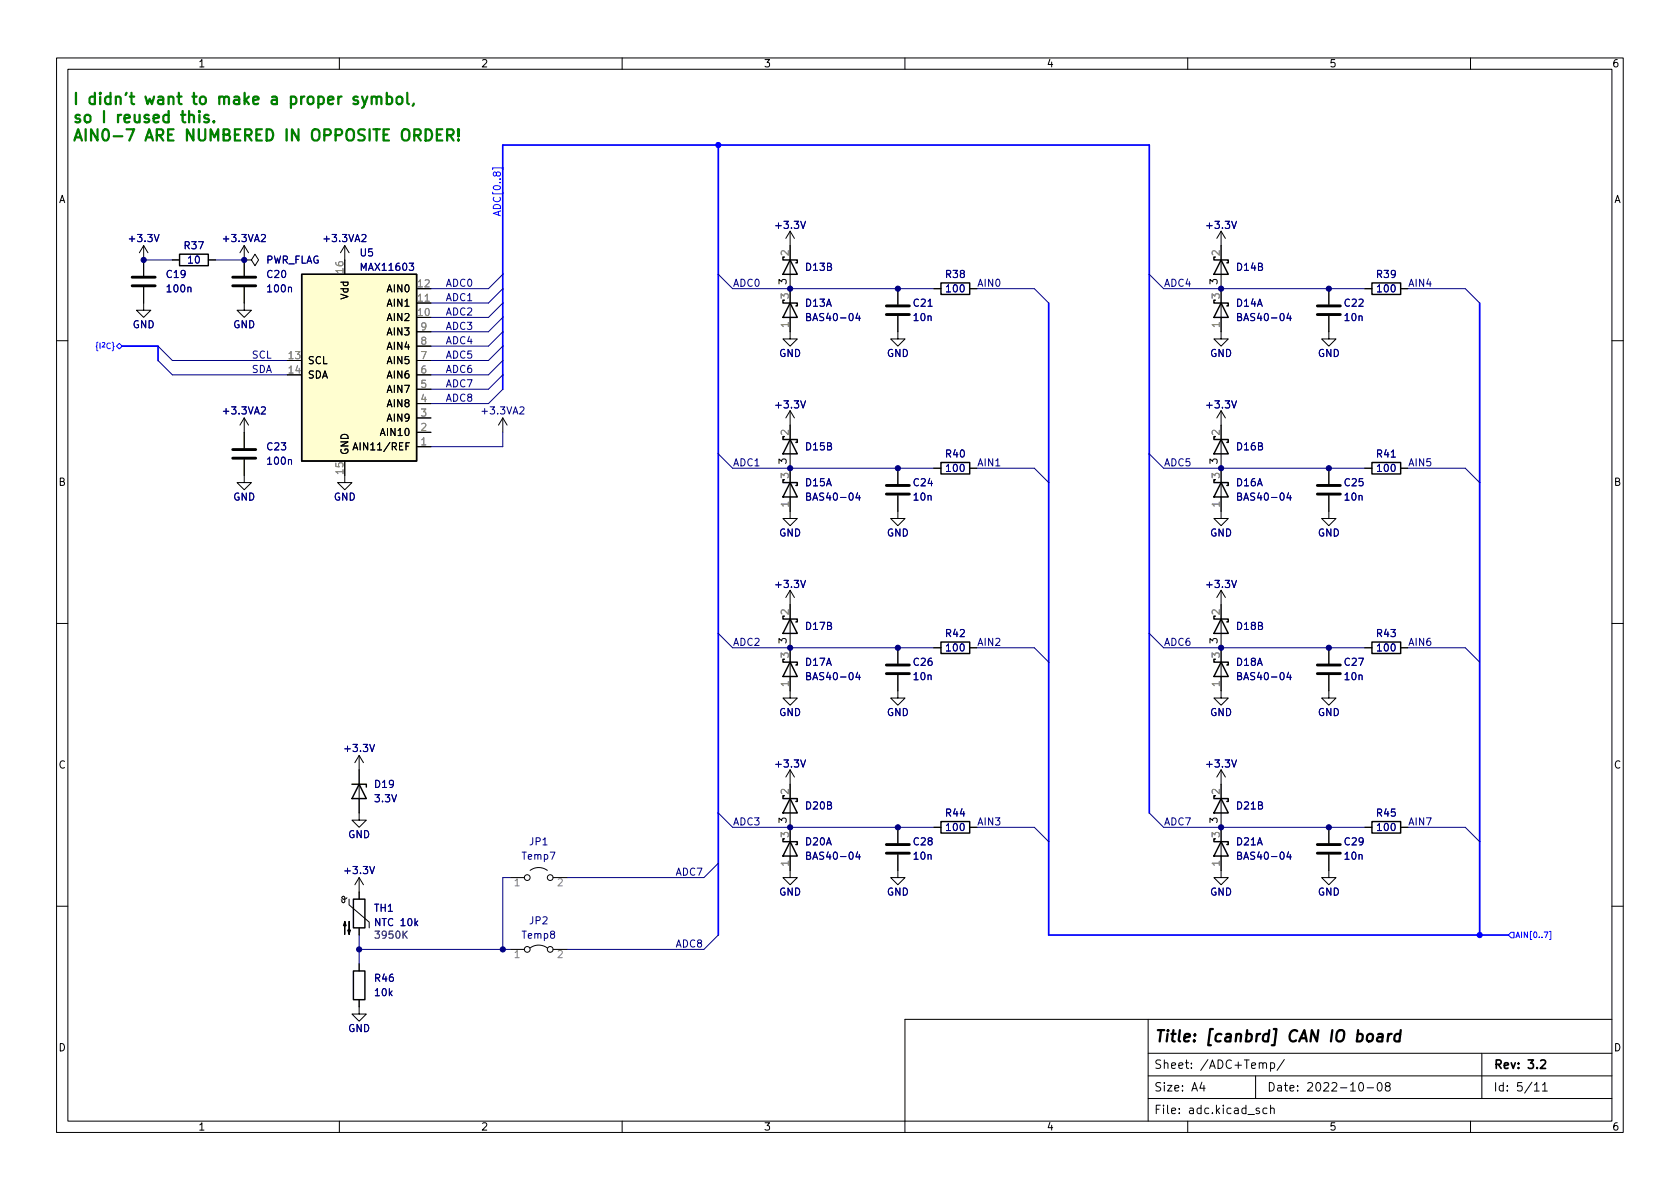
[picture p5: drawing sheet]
<svg xmlns="http://www.w3.org/2000/svg" width="297mm" height="210mm" viewBox="0 0 297 210" stroke-linecap="round" stroke-linejoin="round" font-family="sans-serif">
<g fill="none" stroke="#000" stroke-width=".18">
<path d="M10 10.2h277v190.1h-277zM12 12.2h273v186.1h-273zM60 10.2v2M110 10.2v2M160 10.2v2M210 10.2v2M260 10.2v2M25.4 50.8v4.1h1.3l-1.3 1.2-1.3-1.2h1.3M25.4 43.4l-.8 1.3M25.4 43.4v5.4M25.4 43.4l.8 1.3M30.5 46h1.2"/>
<path d="M36.8 46h1.3M43.2 46h1.2l.7-1 .6 1-.6 1-.7-1M43.2 46h.1M43.2 50.8v4.1h1.2l-1.2 1.2-1.3-1.2h1.3M43.2 43.4v5.4M43.2 43.4l-.8 1.3M43.2 43.4l.7 1.3M61 43.4v2.6M61 43.4l-.8 1.3M61 43.4l.7 1.3M73.7 53.6h2.5M73.7 58.7h2.5"/>
<path d="M139.7 40.9v19h1.3l-1.3 1.3-1.3-1.3h1.3M139.7 40.9l-.8 1.3M139.7 40.9l.8 1.3M158.7 55.9v4h1.3l-1.3 1.3-1.2-1.3h1.2M158.7 51v2.8M165.1 51h1.3M171.4 51h1.3M215.9 40.9v19h1.3l-1.3 1.3-1.3-1.3h1.3M215.9 40.9l-.8 1.3M215.9 40.9l.8 1.3M234.9 55.9v4h1.3l-1.3 1.3-1.2-1.3h1.2M234.9 51v2.8"/>
<path d="M241.3 51h1.3M247.6 51h1.3M10 60.2h2M43.2 73.9l-.8 1.3M43.2 73.9v5.3M43.2 73.9l.7 1.3M62.4 79.6l.4-1.3 .5 1.3M62.5 79.2h.6M73.7 79h2.5M73.7 76.4h2.5M73.7 73.9h2.5M73.7 71.4h2.5"/>
<path d="M73.7 68.8h2.5M73.7 66.3h2.5M73.7 63.7h2.5M73.7 61.2h2.5M88.9 73.9l-.8 1.3M88.9 73.9v2.5M88.9 73.9l.8 1.3M139.7 72.6v19.1h1.3l-1.3 1.3-1.3-1.3h1.3M139.7 72.6l-.8 1.3M139.7 72.6l.8 1.3M215.9 72.6v19.1h1.3l-1.3 1.3-1.3-1.3h1.3M215.9 72.6l-.8 1.3"/>
<path d="M215.9 72.6l.8 1.3M285 60.2h2M43.2 81.3v4h1.2l-1.2 1.3-1.3-1.3h1.3M61 84.1v1.2h1.2l-1.2 1.3-1.3-1.3h1.3M158.7 87.6v4.1h1.3l-1.3 1.3-1.2-1.3h1.2M158.7 82.8v2.8M165.1 82.8h1.3M171.4 82.8h1.3M234.9 87.6v4.1h1.3l-1.3 1.3-1.2-1.3h1.2M234.9 82.8v2.8M241.3 82.8h1.3M247.6 82.8h1.3"/>
<path d="M10 110.2h2M139.7 104.4v19h1.3l-1.3 1.3-1.3-1.3h1.3M139.7 104.4l-.8 1.3M139.7 104.4l.8 1.3M158.7 119.4v4h1.3l-1.3 1.3-1.2-1.3h1.2M158.7 114.5v2.8M165.1 114.5h1.3M171.4 114.5h1.3M215.9 104.4v19h1.3l-1.3 1.3-1.3-1.3h1.3M215.9 104.4l-.8 1.3M215.9 104.4l.8 1.3M234.9 119.4v4h1.3l-1.3 1.3-1.2-1.3h1.2"/>
<path d="M234.9 114.5v2.8M241.3 114.5h1.3M247.6 114.5h1.3M285 110.2h2M63.5 133.6v11.4h1.3l-1.3 1.3-1.3-1.3h1.3M63.5 133.6l-.8 1.3M63.5 133.6l.8 1.3M139.7 136.1v19.1h1.3l-1.3 1.3-1.3-1.3h1.3M139.7 136.1l-.8 1.3M139.7 136.1l.8 1.3M215.9 136.1v19.1h1.3l-1.3 1.3-1.3-1.3h1.3M215.9 136.1l-.8 1.3"/>
<path d="M215.9 136.1l.8 1.3M61.3 158.7l-.2 .3h-.3l-.3-.1v-.3l.3-.1 .2 .2v.7l-.2 .2h-.3l-.2-.5M61.7 159v1l3.6 3.1v1M63.5 155.2v3.8M63.5 155.2l-.8 1.3M63.5 155.2l.8 1.3M90.2 155.2h2.5M93.7 153.9a2.54 2.54 0 0 1 3.1 0M97.8 155.2h2.5M158.7 151.1v4.1h1.3l-1.3 1.3-1.2-1.3h1.2M158.7 146.3v2.8M165.1 146.3h1.3"/>
<path d="M171.4 146.3h1.3M234.9 151.1v4.1h1.3l-1.3 1.3-1.2-1.3h1.2M234.9 146.3v2.8M241.3 146.3h1.3M247.6 146.3h1.3M10 160.2h2M63.5 176.8v2.5h1.3l-1.3 1.3-1.3-1.3h1.3M63.5 164.1v1.2M63.5 170.4v1.3M90.2 167.9h2.5M93.7 167.6a2.54 2.54 0 0 1 3.1 0M97.8 167.9h2.5"/>
<path d="M285 160.2h2M60 198.3v2M110 198.3v2M203 194.3h82M203 190.3h82M203 186.3h82M203 180.3v18M210 198.3v2M212.5 191.4l-.4 1h1M212.9 191.9v1M222 190.3v4M222.6 196l-.3-.1-.2 .2v.3l.5 .1v.4h-.5"/>
<path d="M223.3 188.1l.2-.2 .4 .1v.9M224 196l-.4-.1-.3 .3v.4l.1 .3h.6M224.6 196.1l.3-.2 .3 .1 .1 .9M224.6 188l.5-.1 .3 .3v.4l-.2 .3h-.6M224.6 187.9v1.5M224.6 195.4v1.5M227.1 187.4l-1.3 1.9M240.4 191.5l.2-.1a.81 .81 0 0 1 .6 .7 .81 .81 0 0 1-.3 .8h-.2a.81 .81 0 0 1-.6-.6 .81 .81 0 0 1 .3-.8zM241.7 192.4h1.2M243.7 191.5l.2-.1a.81 .81 0 0 1 .5 .7 .81 .81 0 0 1-.3 .8h-.1a.81 .81 0 0 1-.6-.6 .81 .81 0 0 1 .3-.8zM245.2 192.1l-.3-.3 .1-.2 .2-.2 .4 .1 .2 .2-.1 .2-.6 .2-.2 .3 .1 .4 .2 .1h.3l.3-.3-.1-.4-.2-.1M260 198.3v2"/>
<path d="M262 186.3v8M271.3 191.9l.4-.5v1.5M271.3 192.9h.9M272.7 191.9l.4-.5v1.5M272.7 192.9h.9M285 180.3h-125v20"/>
<circle cx="93.2" cy="155.2" r=".51"/>
<circle cx="97.3" cy="155.2" r=".51"/>
<circle cx="93.2" cy="167.9" r=".51"/>
<circle cx="97.3" cy="167.9" r=".51"/>
</g>
<path d="M272.4 187.6l.6-.2 .2 .2 .1 .3-1 1h1" fill="none" stroke="#000" stroke-width=".3"/>
<path d="M243.7 182.9l.2-.1 .5 .1v1.3M244.5 183.3l-.7 .1a.4 .4 0 0 0-.3 .3 .4 .4 0 0 0 .2 .5l.7-.1M245.5 182.8l-.2 1.4M246.1 182.8l-.4 .1-.3 .3M247.6 182.9a.66 .66 0 0 0-1 .3l-.1 .6 .2 .3 .1 .1 .6-.1M247.7 182.2l-.3 2" fill="none" stroke="#000" stroke-width=".4"/>
<g fill="none" stroke="#000" stroke-width=".51">
<path d="M23.4 50.5h4M23.4 49h4M41.1 50.5h4.1M41.1 49h4.1M156.7 55.6h4.1M156.7 54.1h4.1M232.9 55.6h4.1M232.9 54.1h4.1M41.1 79.5h4.1M41.1 81h4.1M156.7 87.4h4.1M156.7 85.8h4.1"/>
<path d="M232.9 87.4h4.1M232.9 85.8h4.1M156.7 119.1h4.1M156.7 117.6h4.1M232.9 119.1h4.1M232.9 117.6h4.1M156.7 150.9h4.1M156.7 149.3h4.1M232.9 150.9h4.1M232.9 149.3h4.1"/>
</g>
<g fill="none" stroke="#000" stroke-width=".25">
<path d="M31.7 45h5.1v2h-5.1zM53.3 48.5h20.4v33h-20.4zM138.7 53.1h-.3v.5h2.6v.5h-.3M138.7 45.5h-.3v.5h2.6v.5h-.3M139.7 53.6l1.3 2.5h-2.6zM139.7 46l1.3 2.5h-2.6zM166.4 50h5v2.1h-5zM214.9 45.5h-.3v.5h2.6v.5h-.3M214.9 53.1h-.3v.5h2.6v.5h-.3M215.9 46l1.3 2.5h-2.6zM215.9 53.6l1.3 2.5h-2.6zM242.6 50h5v2.1h-5z"/>
<path d="M138.7 77.2h-.3v.5h2.6v.5h-.3M139.7 77.7l1.3 2.6h-2.6zM214.9 77.2h-.3v.5h2.6v.5h-.3M215.9 77.7l1.3 2.6h-2.6zM138.7 84.8h-.3v.5h2.6v.5h-.3M139.7 85.3l1.3 2.6h-2.6zM166.4 81.8h5v2h-5zM214.9 84.8h-.3v.5h2.6v.5h-.3M215.9 85.3l1.3 2.6h-2.6zM242.6 81.8h5v2h-5zM138.7 109h-.3v.5h2.6v.5h-.3M138.7 116.6h-.3v.5h2.6v.5h-.3"/>
<path d="M139.7 109.5l1.3 2.5h-2.6zM139.7 117.1l1.3 2.5h-2.6zM166.4 113.5h5v2.1h-5zM214.9 116.6h-.3v.5h2.6v.5h-.3M214.9 109h-.3v.5h2.6v.5h-.3M215.9 117.1l1.3 2.5h-2.6zM215.9 109.5l1.3 2.5h-2.6zM242.6 113.5h5v2.1h-5zM62.2 138.7h2.6v.5M63.5 138.7l1.3 2.5h-2.6zM62.5 159h2v5.1h-2zM138.7 148.3h-.3v.5h2.6v.5h-.3"/>
<path d="M138.7 140.7h-.3v.5h2.6v.5h-.3M139.7 148.8l1.3 2.6h-2.6zM139.7 141.2l1.3 2.6h-2.6zM166.4 145.3h5v2h-5zM214.9 140.7h-.3v.5h2.6v.5h-.3M214.9 148.3h-.3v.5h2.6v.5h-.3M215.9 141.2l1.3 2.6h-2.6zM215.9 148.8l1.3 2.6h-2.6zM242.6 145.3h5v2h-5zM62.5 171.7h2v5.1h-2z"/>
</g>
<g fill="none" stroke="#000084" stroke-width=".18">
<path d="M142.6 56h.6l.1-.2-.1-.2-.6-.2v1.3h.5l.2-.1v-.3l-.3-.3M151.6 55.4l-.3 .9h.8M151.9 55.9v.8M218.8 56h.6l.1-.2-.1-.2-.6-.2v1.3h.5l.2-.1v-.3l-.3-.3M227.8 55.4l-.3 .9h.8M228.1 55.9v.8M142.6 87.8l.6-.1 .1-.2-.1-.2-.6-.1v1.3h.5l.2-.2v-.3l-.3-.2M151.6 87.1l-.3 .9h.8M151.9 87.6v.9M218.8 87.8l.6-.1 .1-.2-.1-.2-.6-.1v1.3h.5l.2-.2v-.3l-.3-.2M227.8 87.1l-.3 .9h.8M228.1 87.6v.9"/>
<path d="M142.6 119.5h.6l.1-.2-.1-.2-.6-.2v1.3h.5l.2-.1v-.3l-.3-.3M151.6 118.9l-.3 .9h.8M151.9 119.4v.8M218.8 119.5h.6l.1-.2-.1-.2-.6-.2v1.3h.5l.2-.1v-.3l-.3-.3M227.8 118.9l-.3 .9h.8M228.1 119.4v.8M142.6 151.3l.6-.1 .1-.2-.1-.2-.6-.1v1.3h.5l.2-.2v-.3l-.3-.2M151.6 150.6l-.3 .9h.8M151.9 151.1v.9M218.8 151.3l.6-.1 .1-.2-.1-.2-.6-.1v1.3h.5l.2-.2v-.3l-.3-.2M227.8 150.6l-.3 .9h.8M228.1 151.1v.9"/>
</g>
<path d="M61 162.9l.2 .8h-.5l.3-.8v2.3zM61.7 162.9v2.3l-.2-.7h.5l-.3 .7z" fill="#000" stroke="#000" stroke-width=".18"/>
<path d="M53.3 48.5h20.4v33h-20.4z" fill="#fffed0" stroke="#fffed0" stroke-width=".18"/>
<path d="M87.1 30v-.3h1.8v.3M21.1 60.7l.5 .5-.5 .5-.5-.5zM266.7 165.3l.5-.5h.5v1h-.5zM273 164.8h.7l-.4 1M274 164.7h.2v1.4h-.2" fill="none" stroke="#00f" stroke-width=".18"/>
<g fill="none" stroke="#008000" stroke-width=".4">
<path d="M64 17.1l.5 1.3M65 17.1l-.7 1.8-.3 .2M65.7 17.3a.5 .5 0 0 1 .9 .1v1M65.7 17.1v1.3M66.6 17.4l.3-.3 .4 .1 .1 1.2M68.4 17.2l.6-.1 .3 .4v.5l-.1 .3-.2 .1-.6-.1M68.4 16.4v2M70.2 17.3a.54 .54 0 0 1 .5-.2 .54 .54 0 0 1 .5 .4v.5a.54 .54 0 0 1-.6 .4 .54 .54 0 0 1-.5-.4zM72 16.4v1.7l.3 .3M73.2 18.3l-.2 .4M35.2 20.3v1.3M36.9 20.4l-.5-.1-.3 .3 .1 .3 .7 .2 .1 .2-.1 .2-.2 .1-.6-.1"/>
<path d="M37.8 21.4l.1 .1-.1 .1-.1-.1 .1-.1v.2M75.2 22.9a1.05 1.05 0 0 1 1.2 .6 1.05 1.05 0 0 1-.4 1.3l-.8 .1zM77.2 23.8h.7M78.2 22.9h-1v2h1M79.1 23.9h.7a.54 .54 0 0 0 .4-.5 .54 .54 0 0 0-.4-.5h-.7v2M79.5 23.9l.7 1M81.1 24.7l.1 .1-.1 .1-.1-.1 .1-.1v.2M81.1 22.9v1.2l.1-1.2h-.1h-.1l.1 1.2"/>
</g>
<path d="M127 25.6v139.7M185.4 53.6v111.7h81.3M261.6 53.6v111.7M21.6 61.2h6.3v2.5M88.9 68.8v-43.2h114.3v118.2" fill="none" stroke="#00f" stroke-width=".3"/>
<g fill="none" stroke="#000080" stroke-width=".18">
<path d="M25.4 46h5.1M38.1 46h5.1M88.9 48.5l-2.5 2.5h-10.2M88.9 58.7l-2.5 2.5h-10.2M88.9 56.1l-2.5 2.6h-10.2M88.9 53.6l-2.5 2.5h-10.2M88.9 51l-2.5 2.6h-10.2M127 48.5l2.5 2.5h35.6M172.7 51h10.2l2.5 2.6M203.2 48.5l2.5 2.5h35.6M248.9 51h10.2l2.5 2.6M27.9 61.2l2.6 2.5h20.3"/>
<path d="M27.9 63.7l2.6 2.6h20.3M88.9 61.2l-2.5 2.5h-10.2M88.9 63.7l-2.5 2.6h-10.2M88.9 76.4v2.6h-12.7M88.9 68.8l-2.5 2.6h-10.2M88.9 66.3l-2.5 2.5h-10.2M127 80.3l2.5 2.5h35.6M172.7 82.8h10.2l2.5 2.5M203.2 80.3l2.5 2.5h35.6M248.9 82.8h10.2l2.5 2.5M127 112l2.5 2.5h35.6M172.7 114.5h10.2l2.5 2.6"/>
<path d="M203.2 112l2.5 2.5h35.6M248.9 114.5h10.2l2.5 2.6M90.2 155.2h-1.3v12.7M127 143.8l2.5 2.5h35.6M127 152.6l-2.5 2.6h-24.2M172.7 146.3h10.2l2.5 2.5M203.2 143.8l2.5 2.5h35.6M248.9 146.3h10.2l2.5 2.5M63.5 167.9h26.7M63.5 165.3v5.1M127 165.3l-2.5 2.6h-24.2"/>
</g>
<g fill="#00f" stroke="#00f" stroke-width=".18">
<circle cx="261.6" cy="165.3" r=".46"/>
<circle cx="127" cy="25.6" r=".46"/>
</g>
<g fill="#000080" stroke="#000080" stroke-width=".18">
<circle cx="234.9" cy="146.3" r=".46"/>
<circle cx="234.9" cy="114.5" r=".46"/>
<circle cx="215.9" cy="146.3" r=".46"/>
<circle cx="139.7" cy="51" r=".46"/>
<circle cx="158.7" cy="82.8" r=".46"/>
<circle cx="158.7" cy="51" r=".46"/>
<circle cx="158.7" cy="146.3" r=".46"/>
<circle cx="139.7" cy="82.8" r=".46"/>
<circle cx="158.7" cy="114.5" r=".46"/>
<circle cx="139.7" cy="114.5" r=".46"/>
<circle cx="139.7" cy="146.3" r=".46"/>
<circle cx="63.5" cy="167.9" r=".46"/>
<circle cx="88.9" cy="167.9" r=".46"/>
<circle cx="25.4" cy="46" r=".46"/>
<circle cx="43.2" cy="46" r=".46"/>
<circle cx="215.9" cy="51" r=".46"/>
<circle cx="234.9" cy="51" r=".46"/>
<circle cx="234.9" cy="82.8" r=".46"/>
<circle cx="215.9" cy="114.5" r=".46"/>
<circle cx="215.9" cy="82.8" r=".46"/>
</g>
<g font-size="2.8" fill="#008000">
<text x="12.7" y="18.5">I didn't want to make a proper symbol,</text>
<text x="12.7" y="21.7">so I reused this.</text>
<text x="12.7" y="24.9">AIN0-7 ARE NUMBERED IN OPPOSITE ORDER!</text>
</g>
<text font-size="2.8" x="204" y="184.3">Title: [canbrd] CAN IO board</text>
<g font-size="2.1">
<text x="204" y="189">Sheet: /ADC+Temp/</text>
<text x="264" y="189">Rev: 3.2</text>
<text x="204" y="193">Size: A4</text>
<text x="204" y="197">File: adc.kicad_sch</text>
<text x="224" y="193">Date: 2022-10-08</text>
<text x="264" y="193">Id: 5/11</text>
</g>
<g font-size="1.8">
<text x="35" y="11.9">1</text>
<text x="85" y="11.9">2</text>
<text x="135" y="11.9">3</text>
<text x="185" y="11.9">4</text>
<text x="235" y="11.9">5</text>
<text x="285" y="11.9">6</text>
<text x="10.3" y="35.9">A</text>
<text x="285.3" y="35.9">A</text>
<text x="61.6" y="52.9" transform="rotate(-90 61.6 52.9)">Vdd</text>
<text x="68.6" y="51.7">AIN0</text>
<text x="139.1" y="50.3" transform="rotate(-90 139.1 50.3)">3</text>
<text x="215.3" y="50.3" transform="rotate(-90 215.3 50.3)">3</text>
<text x="68.6" y="56.8">AIN2</text>
<text x="68.6" y="54.2">AIN1</text>
<text x="68.6" y="59.3">AIN3</text>
<text x="54.4" y="64.4">SCL</text>
<text x="68.6" y="64.4">AIN5</text>
<text x="68.6" y="61.8">AIN4</text>
<text x="54.4" y="66.9">SDA</text>
<text x="68.6" y="69.5">AIN7</text>
<text x="68.6" y="66.9">AIN6</text>
<text x="67.6" y="77.1">AIN10</text>
<text x="68.6" y="74.5">AIN9</text>
<text x="68.6" y="72">AIN8</text>
<text x="61.6" y="80.5" transform="rotate(-90 61.6 80.5)">GND</text>
<text x="63.6" y="79.6">AIN11/REF</text>
<text x="139.1" y="82" transform="rotate(-90 139.1 82)">3</text>
<text x="215.3" y="82" transform="rotate(-90 215.3 82)">3</text>
<text x="10.3" y="85.9">B</text>
<text x="285.3" y="85.9">B</text>
<text x="139.1" y="113.8" transform="rotate(-90 139.1 113.8)">3</text>
<text x="215.3" y="113.8" transform="rotate(-90 215.3 113.8)">3</text>
<text x="10.3" y="135.9">C</text>
<text x="285.3" y="135.9">C</text>
<text x="139.1" y="145.5" transform="rotate(-90 139.1 145.5)">3</text>
<text x="215.3" y="145.5" transform="rotate(-90 215.3 145.5)">3</text>
<text x="10.3" y="185.9">D</text>
<text x="285.3" y="185.9">D</text>
<text x="35" y="199.9">1</text>
<text x="85" y="199.9">2</text>
<text x="135" y="199.9">3</text>
<text x="185" y="199.9">4</text>
<text x="235" y="199.9">5</text>
<text x="285" y="199.9">6</text>
</g>
<text font-size="1.8" fill="#00f" x="88.6" y="38.3" transform="rotate(-90 88.6 38.3)">ADC[0..8]</text>
<g font-size="1.8" fill="#000084">
<text x="137.4" y="40.5">+3.3V</text>
<text x="213.6" y="40.5">+3.3V</text>
<text x="23.1" y="42.8">+3.3V</text>
<text x="33.3" y="46.6">10</text>
<text x="39.7" y="42.8">+3.3VA2</text>
<text x="46.8" y="46.6">PWR_FLAG</text>
<text x="57.5" y="42.8">+3.3VA2</text>
<text x="64.1" y="47.9">MAX11603</text>
<text x="29.7" y="51.7">100n</text>
<text x="47.4" y="51.7">100n</text>
<text x="167.4" y="51.7">100</text>
<text x="243.6" y="51.7">100</text>
<text x="23.4" y="58">GND</text>
<text x="41.2" y="58">GND</text>
<text x="143.2" y="56.8">BAS40-04</text>
<text x="161.6" y="56.8">10n</text>
<text x="219.4" y="56.8">BAS40-04</text>
<text x="237.8" y="56.8">10n</text>
<text x="137.7" y="63.1">GND</text>
<text x="156.8" y="63.1">GND</text>
<text x="213.9" y="63.1">GND</text>
<text x="233" y="63.1">GND</text>
<text x="39.7" y="73.3">+3.3VA2</text>
<text x="85.4" y="73.3">+3.3VA2</text>
<text x="137.4" y="72.2">+3.3V</text>
<text x="213.6" y="72.2">+3.3V</text>
<text x="47.4" y="82.2">100n</text>
<text x="167.4" y="83.4">100</text>
<text x="243.6" y="83.4">100</text>
<text x="41.2" y="88.5">GND</text>
<text x="59" y="88.5">GND</text>
<text x="143.2" y="88.5">BAS40-04</text>
<text x="161.6" y="88.5">10n</text>
<text x="219.4" y="88.5">BAS40-04</text>
<text x="237.8" y="88.5">10n</text>
<text x="137.7" y="94.9">GND</text>
<text x="156.8" y="94.9">GND</text>
<text x="213.9" y="94.9">GND</text>
<text x="233" y="94.9">GND</text>
<text x="137.4" y="104">+3.3V</text>
<text x="213.6" y="104">+3.3V</text>
<text x="167.4" y="115.2">100</text>
<text x="243.6" y="115.2">100</text>
<text x="143.2" y="120.3">BAS40-04</text>
<text x="161.6" y="120.3">10n</text>
<text x="219.4" y="120.3">BAS40-04</text>
<text x="237.8" y="120.3">10n</text>
<text x="137.7" y="126.6">GND</text>
<text x="156.8" y="126.6">GND</text>
<text x="213.9" y="126.6">GND</text>
<text x="233" y="126.6">GND</text>
<text x="61.2" y="133">+3.3V</text>
<text x="137.4" y="135.7">+3.3V</text>
<text x="213.6" y="135.7">+3.3V</text>
<text x="66.4" y="141.9">3.3V</text>
<text x="61.5" y="148.2">GND</text>
<text x="167.4" y="146.9">100</text>
<text x="243.6" y="146.9">100</text>
<text x="61.2" y="154.6">+3.3V</text>
<text x="92.4" y="152">Temp7</text>
<text x="143.2" y="152">BAS40-04</text>
<text x="161.6" y="152">10n</text>
<text x="219.4" y="152">BAS40-04</text>
<text x="237.8" y="152">10n</text>
<text x="137.7" y="158.4">GND</text>
<text x="156.8" y="158.4">GND</text>
<text x="213.9" y="158.4">GND</text>
<text x="233" y="158.4">GND</text>
<text x="66.6" y="163.8">NTC 10k</text>
<text x="92.4" y="166">Temp8</text>
<text x="66.4" y="176.1">10k</text>
<text x="61.5" y="182.5">GND</text>
</g>
<g font-size="1.8" fill="#000080">
<text x="32.7" y="44.1">R37</text>
<text x="63.7" y="45.3">U5</text>
<text x="142.5" y="47.9">D13B</text>
<text x="218.7" y="47.9">D14B</text>
<text x="29.5" y="49.1">C19</text>
<text x="47.3" y="49.1">C20</text>
<text x="78.7" y="53.2">ADC1</text>
<text x="78.7" y="50.7">ADC0</text>
<text x="129.5" y="50.7">ADC0</text>
<text x="167.3" y="49.1">R38</text>
<text x="172.7" y="50.7">AIN0</text>
<text x="205.7" y="50.7">ADC4</text>
<text x="243.5" y="49.1">R39</text>
<text x="248.9" y="50.7">AIN4</text>
<text x="78.7" y="58.3">ADC3</text>
<text x="78.7" y="55.8">ADC2</text>
<text x="142.4" y="54.2">D13A</text>
<text x="161.6" y="54.2">C21</text>
<text x="218.6" y="54.2">D14A</text>
<text x="237.8" y="54.2">C22</text>
<text x="44.4" y="63.4">SCL</text>
<text x="44.4" y="65.9">SDA</text>
<text x="78.7" y="63.4">ADC5</text>
<text x="78.7" y="65.9">ADC6</text>
<text x="78.7" y="60.9">ADC4</text>
<text x="78.7" y="71">ADC8</text>
<text x="78.7" y="68.5">ADC7</text>
<text x="47.3" y="79.6">C23</text>
<text x="129.5" y="82.4">ADC1</text>
<text x="142.5" y="79.6">D15B</text>
<text x="167.3" y="80.9">R40</text>
<text x="172.7" y="82.4">AIN1</text>
<text x="205.7" y="82.4">ADC5</text>
<text x="218.7" y="79.6">D16B</text>
<text x="243.5" y="80.9">R41</text>
<text x="248.9" y="82.4">AIN5</text>
<text x="142.4" y="86">D15A</text>
<text x="161.6" y="86">C24</text>
<text x="218.6" y="86">D16A</text>
<text x="237.8" y="86">C25</text>
<text x="142.5" y="111.4">D17B</text>
<text x="167.3" y="112.6">R42</text>
<text x="218.7" y="111.4">D18B</text>
<text x="243.5" y="112.6">R43</text>
<text x="129.5" y="114.2">ADC2</text>
<text x="142.4" y="117.7">D17A</text>
<text x="161.6" y="117.7">C26</text>
<text x="172.7" y="114.2">AIN2</text>
<text x="205.7" y="114.2">ADC6</text>
<text x="218.6" y="117.7">D18A</text>
<text x="237.8" y="117.7">C27</text>
<text x="248.9" y="114.2">AIN6</text>
<text x="66.3" y="139.3">D19</text>
<text x="142.5" y="143.1">D20B</text>
<text x="218.7" y="143.1">D21B</text>
<text x="93.7" y="149.5">JP1</text>
<text x="129.5" y="145.9">ADC3</text>
<text x="142.4" y="149.5">D20A</text>
<text x="161.6" y="149.5">C28</text>
<text x="167.3" y="144.4">R44</text>
<text x="172.7" y="145.9">AIN3</text>
<text x="205.7" y="145.9">ADC7</text>
<text x="218.6" y="149.5">D21A</text>
<text x="237.8" y="149.5">C29</text>
<text x="243.5" y="144.4">R45</text>
<text x="248.9" y="145.9">AIN7</text>
<text x="119.4" y="154.8">ADC7</text>
<text x="66.2" y="161.2">TH1</text>
<text x="93.7" y="163.4">JP2</text>
<text x="119.4" y="167.5">ADC8</text>
<text x="66.3" y="173.6">R46</text>
</g>
<g font-size="1.8" fill="#808080">
<text x="139.4" y="45.2" transform="rotate(-90 139.4 45.2)">2</text>
<text x="215.6" y="45.2" transform="rotate(-90 215.6 45.2)">2</text>
<text x="60.7" y="48.2" transform="rotate(-90 60.7 48.2)">16</text>
<text x="73.9" y="53.3">11</text>
<text x="73.9" y="50.8">12</text>
<text x="139.4" y="52.8" transform="rotate(-90 139.4 52.8)">3</text>
<text x="215.6" y="52.8" transform="rotate(-90 215.6 52.8)">3</text>
<text x="73.9" y="55.9">10</text>
<text x="74.4" y="58.4">9</text>
<text x="139.4" y="57.9" transform="rotate(-90 139.4 57.9)">1</text>
<text x="215.6" y="57.9" transform="rotate(-90 215.6 57.9)">1</text>
<text x="51.1" y="63.5">13</text>
<text x="74.4" y="63.5">7</text>
<text x="74.4" y="61">8</text>
<text x="51.1" y="66">14</text>
<text x="74.4" y="71.1">4</text>
<text x="74.4" y="68.6">5</text>
<text x="74.4" y="66">6</text>
<text x="74.4" y="76.2">2</text>
<text x="74.4" y="73.7">3</text>
<text x="139.4" y="76.9" transform="rotate(-90 139.4 76.9)">2</text>
<text x="215.6" y="76.9" transform="rotate(-90 215.6 76.9)">2</text>
<text x="60.7" y="83.8" transform="rotate(-90 60.7 83.8)">15</text>
<text x="74.4" y="78.7">1</text>
<text x="139.4" y="89.6" transform="rotate(-90 139.4 89.6)">1</text>
<text x="139.4" y="84.6" transform="rotate(-90 139.4 84.6)">3</text>
<text x="215.6" y="89.6" transform="rotate(-90 215.6 89.6)">1</text>
<text x="215.6" y="84.6" transform="rotate(-90 215.6 84.6)">3</text>
<text x="139.4" y="108.7" transform="rotate(-90 139.4 108.7)">2</text>
<text x="215.6" y="108.7" transform="rotate(-90 215.6 108.7)">2</text>
<text x="139.4" y="116.3" transform="rotate(-90 139.4 116.3)">3</text>
<text x="215.6" y="116.3" transform="rotate(-90 215.6 116.3)">3</text>
<text x="139.4" y="121.4" transform="rotate(-90 139.4 121.4)">1</text>
<text x="215.6" y="121.4" transform="rotate(-90 215.6 121.4)">1</text>
<text x="139.4" y="140.4" transform="rotate(-90 139.4 140.4)">2</text>
<text x="215.6" y="140.4" transform="rotate(-90 215.6 140.4)">2</text>
<text x="139.4" y="148.1" transform="rotate(-90 139.4 148.1)">3</text>
<text x="215.6" y="148.1" transform="rotate(-90 215.6 148.1)">3</text>
<text x="139.4" y="153.1" transform="rotate(-90 139.4 153.1)">1</text>
<text x="215.6" y="153.1" transform="rotate(-90 215.6 153.1)">1</text>
<text x="90.9" y="156.7">1</text>
<text x="98.6" y="156.7">2</text>
<text x="90.9" y="169.4">1</text>
<text x="98.6" y="169.4">2</text>
</g>
<text font-size="1.8" fill="#840084" x="66.6" y="166">3950K</text>
<g font-size="1.4" fill="#00f">
<text x="15.3" y="61.7">{I^{2}C}</text>
<text x="267.9" y="165.8">AIN[0..7]</text>
</g>
</svg>
